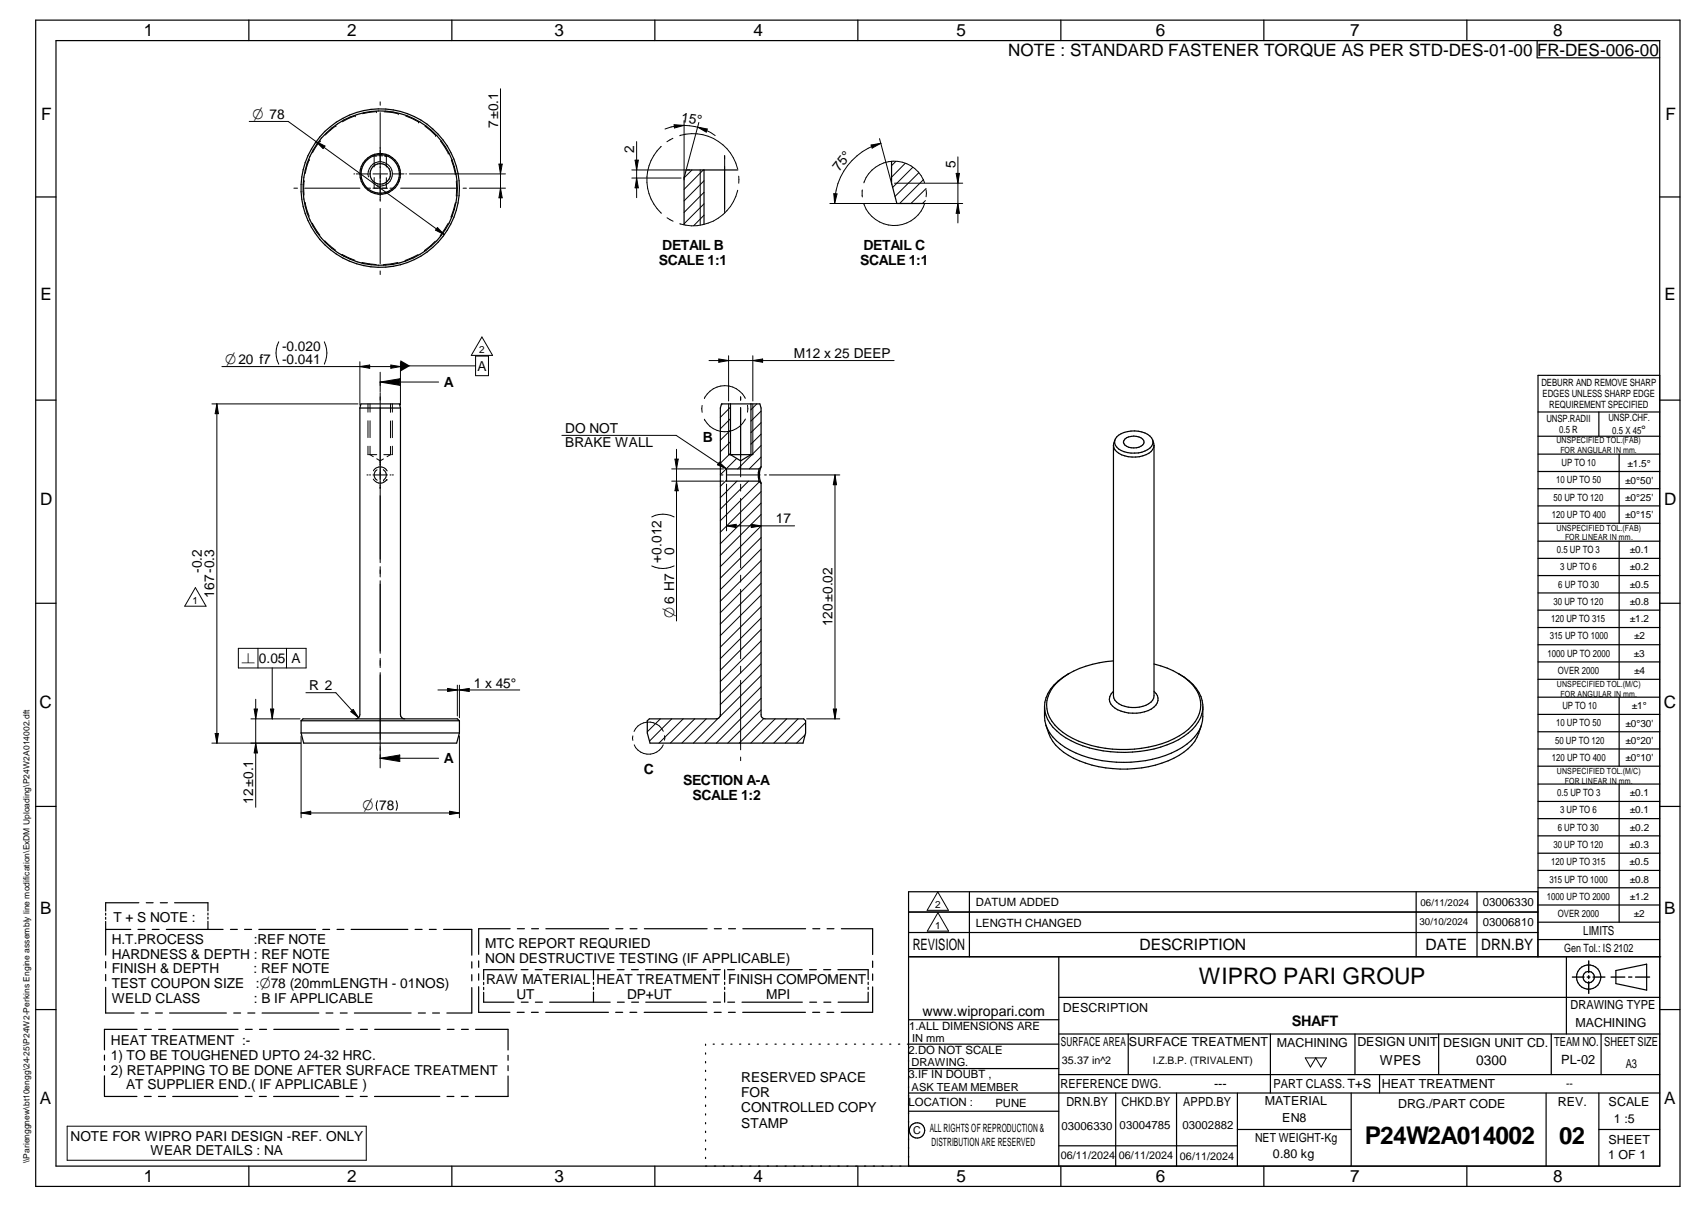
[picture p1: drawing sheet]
<svg xmlns="http://www.w3.org/2000/svg" width="420mm" height="297mm" viewBox="0 0 420 297" stroke-linecap="round" stroke-linejoin="round" font-family="sans-serif">
<g fill="none" stroke="#000" stroke-width=".3">
<path d="M8.8 5h405v287h-405zM13.8 10h395v277h-395zM61.3 5v5M111.3 5v5M161.3 5v5M211.3 5v5M261.3 5v5M311.3 5v5M361.3 5v5M378.6 10v4.2h30.2M219.6 39.7v5.4l1.3 5h6.8M8.8 48.5h5"/>
<path d="M173.4 41.8v13.4M181.7 41.8h-12.7l-.5 2v11.5M408.8 48.5h5M8.8 98.5h5M179.9 99.4v12.5l2.5 1.5 2.5-1.5v-12.5M408.8 92.4h-30v143.1M408.8 98.5h5M88.6 100.4v75.5a1.01 1.01 0 0 1-.9 1M88.6 100.4l.3-1h9.5l.2 1M88.6 100.4h10M98.6 100.4v75.5a1.01 1.01 0 0 0 1 1M185.4 111.9h-6"/>
<path d="M186.9 115.4h-8v3h8M186.9 118.4l.5 .5M186.9 115.4l-.1 2 .1 1M187.4 114.9l-.5 .5M187.4 114.9v-14.5l-.3-1h-9.4l-.3 1v75.5a1.01 1.01 0 0 1-1 1h-16.5l-.5 .5v3l.7 2.5h37.7l.6-2.5v-3l-.5-.5h-9.5a.94 .94 0 0 1-1-1v-57M187.4 114.9a5 5 0 0 0 0 4M274.2 109.6a3.2 3.2 0 0 0 2.8 2.6 7.2 7.2 0 0 0 6.5-1.1l.6-1 .1-.5M274.2 109.6v61.6a3.2 3.2 0 0 0 2.8 2.6 6.8 6.8 0 0 0 6.9-1.5l.3-1.1v-61.6M277 108.1a3.4 3.4 0 0 1 4.7 .3 1.57 1.57 0 0 1-1.8 1.8 2.66 2.66 0 0 1-3.2-1.4zM283.9 108.3l.3 1.3M283.9 108.3a2.35 2.35 0 0 1-1.9 2.7 6.7 6.7 0 0 1-7-1l-.3-.4-.2-1.1M283.9 108.3a5.1 5.1 0 0 0-5.4-2.2 4.3 4.3 0 0 0-4.2 3l-.1 .5"/>
<path d="M378.8 101.4h30M378.8 107.4h30M378.8 111.8h30M378.8 116h30M393.8 101.4v6M398.8 111.8v17M378.8 120.3h30M378.8 124.5h30M378.8 128.8h30M378.8 133.2h30M378.8 137.4h30M398.8 133.2v34"/>
<path d="M8.8 148.5h5M378.8 141.6h30M378.8 145.9h30M378.8 150.2h30M378.8 154.4h30M378.8 158.7h30M408.8 148.5h5M74.2 177.4h38.9M74.2 177.4v3M74.2 177.4l.4-.5h38l.5 .5M113.1 177.4v3M257.2 173.9a9.5 9.5 0 0 0 5.3 7.7 30.5 30.5 0 0 0 27.8 .4 10.5 10.5 0 0 0 5.9-7.5"/>
<path d="M257.6 178.5a11.4 11.4 0 0 0 6.8 8.1 29.4 29.4 0 0 0 26-.7 11 11 0 0 0 5.5-7.4M263.3 165.7a11 11 0 0 0-6 7.1l-.1 1.1M274.2 162.6a21.7 21.7 0 0 0-14.3 5.8 7.2 7.2 0 0 0 .8 11 24.7 24.7 0 0 0 16.9 5 24.3 24.3 0 0 0 15.1-4.9 7.4 7.4 0 0 0-.1-12 19.4 19.4 0 0 0-8.4-4.1M274.2 170.1a2.39 2.39 0 0 0 .4 4.1 9.1 9.1 0 0 0 9.6-.2 2.38 2.38 0 0 0 0-3.9M290.2 165.7a10.3 10.3 0 0 1 6 11.7 10.8 10.8 0 0 1-6.3 7.3 30.3 30.3 0 0 1-27.6-.8 9.7 9.7 0 0 1-5.1-10M378.8 162.9h30M378.8 167.2h30M378.8 171.6h30M378.8 175.8h30M398.8 171.6v17M8.8 198.5h5M74.2 180.4h38.9"/>
<path d="M113.1 180.4l-.6 2.5h-37.7l-.6-2.5M378.8 180.1h30M378.8 184.3h30M378.8 188.6h30M378.8 193h30M378.8 197.2h30M398.8 193v33.9M408.8 198.5h5M238.7 219.5v16M348.8 219.5v16M363.8 219.5v16M378.8 201.5h30"/>
<path d="M378.8 205.7h30M378.8 210h30M378.8 214.2h30M378.8 218.5h30M26 224.7v.5M26 225.8v.4M26 226.8v8.2M26 236.6v1.6M26 239.8v1.5M26 228.7h6.2M34 228.7h1.7M34.2 222.2h-8.2v2"/>
<path d="M36 222.2h1.7M37.5 228.7h1.7M39.5 222.2h1.7M41 228.7h13.9M43 222.2h8.2v2M51.2 224.7v.5M51.2 225.7v.5M51.2 226.7v2M56.8 228.7h1.7M60.2 228.7h1.8M63.7 228.7h14M79.5 228.7h1.7"/>
<path d="M83 228.7h1.7M86.5 228.7h13.9M102.2 228.7h1.8M105.7 228.7h1.7M109.3 228.7h6.9v6.4M116.2 236.7v1.6M116.2 239.9v1.5M117.9 236.5v1.5M117.9 239.6v1.6M125.6 228.6h-7.7v6.3M126.5 238.6h-7.4v2.5M127.4 228.6h1.7"/>
<path d="M128.3 238.6h1.7M130.9 228.6h1.7M131.8 238.6h1.8M134.4 228.6h15.5M135.3 238.6h14.9M146.2 238.6v2.4M151.7 228.6h1.7M152 238.6h1.7M155.2 228.6h1.7M155.5 238.6h1.7M158.7 228.6h15.4M159 238.6h14.9"/>
<path d="M175.7 238.6h1.7M175.9 228.6h1.8M178.5 238.6v2.4M179.2 238.6h1.7M179.4 228.6h1.7M182.7 238.6h14.9M183 228.6h15.4M199.4 238.6h1.7M200.2 228.6h1.7M202.9 238.6h1.7M203.7 228.6h1.7M206.4 238.6h7.4v2.4"/>
<path d="M207.2 228.6h7.7v6.3M214.9 236.5v1.6M214.9 239.7v1.6M223.8 235.5h185.2M223.8 229.5h154.9M223.8 224.5h154.9M260.8 235.5v51.5M378.7 235.5v-16h-154.9v67.5M378.8 222.7h30M378.8 226.9h30M378.8 231.2h30M385.8 235.5v19"/>
<path d="M398 238.8l7.5-1.5v6.4l-7.5-1.6zM8.8 248.5h5M25.7 259.7v1.2M26 243v6.3h7M33.8 253.3h-8.1v5.1M34.8 249.3h1.7M35.6 253.3h1.7M38.3 249.3h1.7M39.1 253.3h1.7M41.8 249.3h13.9M42.6 253.3h16M57.6 249.3h1.7"/>
<path d="M60.4 253.3h1.7M61 249.3h1.8M63.9 253.3h1.7M64.5 249.3h14M67.4 253.3h16.1M80.3 249.3h1.7M83.8 249.3h1.7M85.3 253.3h1.7M87.3 249.3h14M88.8 253.3h1.7M92.3 253.3h16.1M103 249.3h1.8"/>
<path d="M106.5 249.3h1.7M110.1 253.3h1.7M113.7 253.3h1.6M116.2 243v6.3h-6.1M117.1 253.3h8v5.1M117.9 242.8v6.3h7.7M119.1 244.2v2.4h7.5M119.1 241.8v.5M119.1 243v.5M125.1 259.7v1.2M127.4 249.1h1.7M128.4 246.6h1.7"/>
<path d="M130.9 249.1h1.7M131.9 246.6h1.7M134.4 249.1h15.4M135.4 246.6h14.9M146.2 241.7v.6M146.2 243v.5M146.2 244.2v2.4M151.6 249.1h1.8M152.1 246.6h1.6M155.1 249.1h1.7M155.6 246.6h1.7M158.7 249.1h15.4"/>
<path d="M159 246.6h14.9M173.8 257v.3M173.8 259.1v.3M175.6 257h.3M175.7 246.6h1.8M175.9 249.1h1.7M177.8 257h.3M178.5 241.7v.6M178.5 243v.5M178.5 244.2v2.4M179.2 246.6h1.7M179.4 249.1h1.7"/>
<path d="M180 257h.3M182.1 257h.3M182.7 246.6h14.9M182.9 249.1h15.5M184.4 257h.2M186.5 257h.3M188.7 257h.3M190.9 257h.3M193 257h.3M195.2 257h.3M197.4 257h.3M199.4 246.6h1.7"/>
<path d="M199.5 257h.3M200.1 249.1h1.8M201.7 257h.3M202.9 246.6h1.7M203.7 249.1h1.6M203.9 257h.3M206.1 257h.3M208.2 257h.4M210.4 257h.3M212.6 257h.3M213.8 241.7v.6M213.8 243v.5"/>
<path d="M213.8 244.2v2.4h-7.4M214.7 257h.4M214.9 242.9v6.2h-7.7M216.9 257h.3M219.1 257h.3M221.3 257h.3M223.8 251h37M260.8 257h-37.3M260.8 245.4h148M260.8 254.5h148M277.9 254.5v10M312.9 254.5v14.5"/>
<path d="M333.7 254.5v10M354.3 254.5v10M382 254.5v10M394.3 254.5v10M408.8 248.5h5M25.7 262.2v1.2M25.7 264.8v5h8M35.5 269.8h1.7M39 269.8h1.8M42.5 269.8h16.1M60.4 269.8h1.7M63.9 269.8h1.7"/>
<path d="M67.4 269.8h16M85.2 269.8h1.7M88.7 269.8h1.8M92.2 269.8h16.1M110.1 269.8h1.7M113.6 269.8h1.7M125.1 264.8v5h-8M125.1 262.3v1.2M173.8 261.2v.4M173.8 263.4v.3M173.8 265.6v.3M173.8 267.7v.3"/>
<path d="M173.8 269.8v.3M173.8 271.9v.4M173.8 274.1v.3M173.8 276.3v.3M173.8 278.4v.3M223.8 269h185M223.8 263h37M223.8 273.5h37M260.8 264.5h148M274.8 269v18M289.8 269v18M304.7 269v18"/>
<path d="M304.7 278h28.1M332.8 269v18M339.8 264.5v4.5M380.8 269v18M393.8 269v18M393.8 278h15M61.3 287v5M111.3 287v5M161.3 287v5M173.8 280.5v.3M173.8 282.7v.3M173.8 284.8v.3"/>
<path d="M211.3 287v5M260.8 282h43.9M261.3 287v5M311.3 287v5M361.3 287v5"/>
<circle cx="93.6" cy="42.8" r="2.54"/>
<circle cx="93.6" cy="42.8" r="4.7"/>
<circle cx="93.6" cy="42.8" r="5"/>
<circle cx="93.6" cy="46.3" r="19.5"/>
<circle cx="93.6" cy="46.3" r="19"/>
<circle cx="391.3" cy="240.5" r="2.99"/>
<circle cx="391.3" cy="240.5" r="1.41"/>
<circle cx="225.9" cy="278.2" r="1.89"/>
</g>
<g fill="none" stroke="#000" stroke-width=".25">
<path d="M61.4 29.9h9.6l6.8 4.9M76.1 39.3h.1M76.1 39.3l-.9 3.4M77.8 34.8l2.2 1.1-.4 .7zM77.8 34.8l31.6 22.9M78.9 34.7h.1M78.9 34.7l-1.9 2.9M82.7 30.9l-2.6 2.3M82.7 30.9h.1M87.5 28.5l-3.2 1.5M87.5 28.5h.1M91.7 38.2l.1 .1"/>
<path d="M92 38.4l.1 .1v2.6M92.7 27.5l-3.4 .5M92.7 27.5h.1M92.8 38.4h-.4M93.3 38.3l.9 .1M93.6 25.1v.8M93.6 27.7v21.8M94.6 27.5l3.5 .5M94.7 38.4l.5 .1M95.2 38.5v2.6M95.2 38.4v.1M95.6 38.2l-.1 .1"/>
<path d="M98.1 28h.1M99.9 28.5l3.2 1.5M103.1 30h.1M104.6 31l2.7 2.3M107.3 33.3h.1M108.5 34.7l1.9 3M110.4 37.7h.1M111.2 39.4l.9 3.4M123.3 21.8v29.3M156.4 39.4h.8l-.4 2.4zM156.8 34.8v13.8M162.8 36a11.3 11.3 0 0 0 .1 16.5"/>
<path d="M165.7 34l-1.5 .9M166 30.7l2.5 .2-2.4 .6zM167.4 33.4a11.3 11.3 0 0 1 14.3 8.2M168.5 29.7v14.6M168.5 30.9a13 13 0 0 1 7.6 2.5M168.5 30.9h-1.6l-3.1 .8M171.8 31.3l2.4 .4-.3 .8zM172.1 30.1l-3 11.4M178.5 38.3v14.2M214.5 35.7l2.4-.4-2.1 1.1zM216.6 34.1l3.1 11.3M216.9 35.3a15.4 15.4 0 0 0-11.3 14.8"/>
<path d="M220.6 39.7l-1 1.1M235.9 38.6v16.3M72.4 46.3h.9M74.9 44.5v3.5M74.9 44.5h.1M75 46.3h13.6M75.1 49.9l1 3.3M75.1 49.9h.1M76.9 54.9h.1M76.9 54.9l1.9 3M80 59.3h.1M80 59.3l2.7 2.3"/>
<path d="M87.2 42.8h.2M87.7 42.8h3M90.4 46.3h.9M90.8 43.6a3 3 0 0 1 2.6-3.8 3 3 0 0 1 3.2 3.3 3 3 0 0 1-3.7 2.6M91.1 42.8h.2M91.9 46.3h3.6M91.9 42.8h3.6M92.1 43.7v2.6M93.6 51.3v13.6M95.2 43.7v2.6M96 46.3h.9M96 42.8h.2"/>
<path d="M96.6 42.8h2.9M98.7 46.3h13.5M99.9 42.8h.2M100.8 42.8h23.7M107.2 59.4l-2.6 2.2M107.7 56l1.7 1.7-2.1-1.1zM108.4 58h.1M110.4 55l-2 3M111.1 53.3h.1M112.1 50l-1 3.3M112.1 42.8h.1M112.4 48.1h.1"/>
<path d="M112.4 44.6v3.5M114 46.3h.9M115.6 46.3h8.9M122.9 40.4h.8l-.4 2.4zM123.3 46.3l.4 2.4h-.8zM155.6 43.8h12.2M155.6 41.8h14.3M156.8 43.8l.4 2.4h-.8zM164.3 53.6l1.5 .8M170.4 41.8l-1.9 2M172.5 41.8v13.6M173.2 41.8l-4.7 4.8"/>
<path d="M173.4 44.5l-4.9 4.9M173.4 47.3l-4.9 5M173.4 50.2l-4.9 4.9M173.4 53l-2.6 2.5M181.7 46.8a11.3 11.3 0 0 1-14.3 8.3M181.9 43.3v1.8M204.4 50.1h16.6M205.3 47.7h.9l-.6 2.4zM212.4 46.7v1.8M220.3 45.1h16.8M223 40.2l-3.4 3.4M224.8 41.1l-5 5"/>
<path d="M226.3 42.5l-5.9 5.8M227.4 44.2l.3 .8M227.4 44.2a7.9 7.9 0 0 0-7.6-4.5 7.9 7.9 0 0 0-7 5.3M227.4 44.2l-5.8 5.9M227.7 50.2a7.9 7.9 0 0 1-7.5 5.3 7.9 7.9 0 0 1-7.4-5.3M227.7 50.1h9.4M227.9 49.4l-.7 .7M228.1 46.7v1.7M228.1 46.4l-3.7 3.7M235.5 42.7h.8l-.4 2.4zM235.9 50.1l.4 2.4h-.8zM84.2 62.6h.1"/>
<path d="M84.2 62.6l3.2 1.5M89.2 64.6l3.5 .5M89.2 64.6h.1M93.6 66.7v.9M94.5 65.1h.1M98 64.6l-3.5 .5M99.8 64.1h.1M103 62.7l-3.2 1.4M104.6 61.6h.1M52.2 99.4h36M53.4 99.4l.4 2.4h-.8zM53.4 99.4v83.5"/>
<path d="M54.6 90.2h44M68.7 84.1a5.9 5.9 0 0 0 0 5.5M79.9 84.1a6.3 6.3 0 0 1 0 5.5M88.6 89v10.7M88.6 90.2l2.4-.4v.8zM90.6 99.4v2M91.1 99.4v2M93.6 91.6v4.8M93.6 96.6v41.9M93.6 94h14.4M93.6 94l4.9-.8v1.6zM96.2 99.4v2.1"/>
<path d="M96.3 89.8l2.3 .4-2.3 .4zM96.6 99.4v2M98.6 89v10.7M98.6 90h18.5M117.1 87.6h3.2v4.9h-3.2zM118.7 82.9l2.6 4.6h-5.2zM172.9 99.8v1.7M174.6 88.7h45.6M177 88.3l2.4 .4-2.4 .5zM177.9 99.4l-.3 .3M179.4 99.4v12.5M179.4 87.5v11.2"/>
<path d="M182.4 97.7v.8M183.5 98a5.6 5.6 0 0 0-5-3.1 5.6 5.6 0 0 0-5 3.2M184.1 99.7v1.7M185.4 87.5v11.2M185.4 99.4v12.5M185.4 88.7l2.4-.4v.9zM186.4 99.4l-1.5 1.4M90.4 116.9h.3M90.6 109.8v2.1h.2M90.6 103.5v4.2M91 116.9h.3M91.1 103.5v4.2"/>
<path d="M91.1 109.8v2.1l.8 .5M91.9 116.9h3.6M91.9 117.9a1.93 1.93 0 0 0 3.4 .1M92 115.9a1.9 1.9 0 0 1 3.3 0M92.8 111.9h-1.8M92.8 112.9l.8 .5 .8-.5M92.9 115.6a1.47 1.47 0 0 0 0 2.6M94.4 115.6a1.48 1.48 0 0 1 .1 2.6M94.5 118.2h.1M94.5 111.9h1.8M95.3 118h.1M96 116.9h.3"/>
<path d="M96.2 103.6v4.1M96.2 109.9v2l-.9 .5M96.6 116.9h.3M96.6 109.8v2.1h-.1M96.6 103.5v4.2M138.4 107.1h28.1l12.4 8.3M165.4 115.4h12.8M165.4 118.4h12.8M166.2 113h.8l-.4 2.4zM166.6 110.6v42.2M166.6 118.4l.4 2.4h-.8zM177.2 113.7l1.7 1.7-2.2-1z"/>
<path d="M177.5 116.9h.5M178.9 118.2l-1.5 1.5M178.9 119.1v11.5M179.1 116.9h8.1M179.9 100.2l-2.5 2.5M179.9 103l-2.5 2.5M179.9 105.9l-2.5 2.4M179.9 108.7l-2.5 2.5M179.9 111.5l-2.5 2.5M181.4 112.8l-4 4M181.5 118.4l-4.1 4.1M182.4 100.3v17"/>
<path d="M182.4 119.2v1.7M183.6 103.1a5.7 5.7 0 0 1-5.1 3.2 5.7 5.7 0 0 1-5-3.1M184.4 118.4l-7 6.9M187.1 118.5l-9.7 9.6M187.4 112.5l-2.9 2.9M187.4 101.2l-2.5 2.4M187.4 104l-2.5 2.5M187.4 106.8l-2.5 2.5M187.4 109.6l-5.7 5.8M188.3 116.9h.5M189.5 116.9h17.3M205.6 116.9v60"/>
<path d="M205.6 116.9l.4 2.4h-.8zM93.6 139.4v2.6M160.5 139.3a6.3 6.3 0 0 0 5.5 0M160.5 127.2a5.9 5.9 0 0 1 5.5 0M178.9 129.4l2.4-.4v.8zM178.9 129.4h16.8M182.4 122.6v17.1M185 129l2.4 .4-2.4 .4zM187.4 121l-10 10M187.4 123.8l-10 10M187.4 126.6l-10 10.1M187.4 129.5l-10 9.9"/>
<path d="M187.4 132.3l-10 10M187.4 135.1l-10 10M187.4 138l-10 10M48.1 144.6l2.6 4.6h-5.2zM58.7 159.6h16.7v4.8h-16.7zM63.5 159.6v4.8M70.6 159.6v4.8M93.6 142.9v17.9M182.4 141.6v1.7M182.4 145v17.1M187.4 140.8l-10 10M187.4 143.6l-10 10"/>
<path d="M187.4 146.4l-10 10M187.4 149.3l-10 10M187.4 152.1l-10 10M187.4 154.9l-10 10M187.4 157.7l-10 10M61.8 176.9h12.1M62.6 174.5h.8l-.4 2.4zM63 172.1v26.6M66.6 174.5h.8l-.4 2.4zM67 164.4v12.5M75.3 170.5h7.4l5.6 6.1M86.4 175.1l.6-.5 1.3 2z"/>
<path d="M93.6 162v2.3M93.6 165.5v23.5M107.9 169.8h20.1M110.2 169.4l2.4 .4-2.4 .4zM112.6 168.6v7.6M113.1 169.8l2.5-.4v.8zM113.1 168.6v8.1M162.6 176.9l-3.2 3.2M163.4 180a4 4 0 0 0-3.7-2.3 4 4 0 0 0-3.5 2.3M165.4 176.9l-5.4 5.5M168.3 176.9l-6 6M171.1 176.9l-6 6"/>
<path d="M173.9 176.9l-6 6M176.9 176.7l-6.1 6.2M182.4 164v1.7M182.4 167.4v17.1M187.4 160.6l-10 10M187.4 163.4l-10 10M187.4 166.2l-10.1 10.2M187.4 169l-13.8 13.9M187.4 171.9l-11 11M187.4 174.7l-8.2 8.2M188.1 176.8l-6 6.1M190.9 176.9l-6 6"/>
<path d="M193.7 176.9l-6 6M196.5 176.9l-5.9 6M198.4 177.8l-5 5.1M198.7 176.9h8.1M205.2 174.5h.8l-.4 2.4zM52.2 182.9h21.9M53 180.5h.8l-.4 2.4zM63 182.9l.4 2.4h-.8zM74.2 181.1v20.2M93 197.1a2.52 2.52 0 0 0 0 2.3M93.6 186.6l4.9-.8v1.6zM93.6 186.6h14.4"/>
<path d="M97.6 197.1a2.52 2.52 0 0 1 0 2.3M110.7 199.6l2.4 .5-2.4 .3zM113.1 181.1v20.2M155.9 181.1v1.1M156.2 183.3a3.9 3.9 0 0 0 3.6 2.3 3.9 3.9 0 0 0 3.6-2.3M163.6 181.1v1.1M182.4 186.3v.9M198.3 180.8l-2.1 2.1M74.2 200.1h38.9M74.2 200.1l2.3-.5v.8zM231 219.5l2.6 4.5h-5.3zM231 224.6l2.6 4.6h-5.2z"/>
<path d="M16.5 277.2h73.7v8.3h-73.7zM321.5 260.3h5.2l-1.3 2.3-1.3-2.3-1.4 2.3z"/>
</g>
<path d="M391.3 236.5v2.9M387.3 240.5h2.8M390.9 240.5h.7M391.3 240.1v.7M391.3 241.6v2.9M392.3 240.5h3M396.8 240.5h3.4M401.1 240.5h.8M402.8 240.5h3.5" fill="none" stroke="#000" stroke-width=".34"/>
<g fill="#000">
<path d="M77.8 34.8l2.2 1.1-.4 .7zM156.4 39.4h.8l-.4 2.4zM166 30.7l2.5 .2-2.4 .6zM171.8 31.3l2.4 .5-.3 .7zM214.5 35.7l2.4-.4-2.1 1.1zM107.7 56l1.7 1.7-2.1-1.1zM123.3 46.3l.4 2.4h-.8zM122.9 40.4h.8l-.4 2.4zM156.8 43.8l.4 2.4h-.8zM205.3 47.7h.9l-.6 2.4zM235.5 42.7h.8l-.4 2.4zM235.9 50.1l.4 2.4h-.8z"/>
<path d="M88.6 90.2l2.4-.4v.8zM96.3 89.8l2.3 .4-2.3 .4zM93.6 94l4.9-.8v1.6zM98.6 88.6l2.4 1.4-2.4 1.4zM177 88.3l2.4 .4-2.4 .5zM185.4 88.7l2.4-.4v.9zM53.4 99.4l.4 2.4h-.8zM166.2 113h.8l-.4 2.4zM177.2 113.7l1.7 1.7-2.2-1zM205.6 116.9l.4 2.4h-.8zM166.6 118.4l.4 2.4h-.8zM178.9 129.4l2.4-.4v.8z"/>
<path d="M185 129l2.4 .4-2.4 .4zM62.6 174.5h.8l-.4 2.4zM66.6 174.5h.8l-.4 2.4zM86.4 175.1l.6-.5 1.3 2zM110.2 169.4l2.4 .4-2.4 .4zM113.1 169.8l2.5-.4v.8zM205.2 174.5h.8l-.4 2.4zM53 180.5h.8l-.4 2.4zM63 182.9l.4 2.4h-.8zM93.6 186.6l4.9-.8v1.6zM74.2 200.1l2.3-.5v.8zM110.7 199.6l2.4 .5-2.4 .3z"/>
</g>
<text font-size="6" x="336.1" y="281.6">P24W2A014002</text>
<text font-size="5.9" x="384" y="281.6">02</text>
<text font-size="5.6" x="295.3" y="242.2">WIPRO PARI GROUP</text>
<g font-size="4.2">
<text x="35.4" y="9">1</text>
<text x="85.5" y="8.9">2</text>
<text x="136.6" y="9">3</text>
<text x="185.6" y="9">4</text>
<text x="235.6" y="9">5</text>
<text x="284.6" y="8.8">6</text>
<text x="332.6" y="9">7</text>
<text x="382.6" y="9">8</text>
<text x="248.3" y="13.8">NOTE : STANDARD FASTENER TORQUE AS PER STD-DES-01-00 FR-DES-006-00</text>
<text x="10.1" y="29.6">F</text>
<text x="410.2" y="29.6">F</text>
<text x="9.9" y="73.9">E</text>
<text x="409.9" y="73.9">E</text>
<text x="9.9" y="124.2">D</text>
<text x="409.9" y="124.2">D</text>
<text x="9.7" y="174.3">C</text>
<text x="409.7" y="174.3">C</text>
<text x="9.9" y="225">B</text>
<text x="409.8" y="225">B</text>
<text x="9.8" y="271.7">A</text>
<text x="409.8" y="271.7">A</text>
<text x="35.4" y="291">1</text>
<text x="85.5" y="290.9">2</text>
<text x="136.6" y="291">3</text>
<text x="185.6" y="291">4</text>
<text x="235.6" y="291">5</text>
<text x="284.6" y="290.8">6</text>
<text x="332.6" y="291">7</text>
<text x="382.6" y="291">8</text>
</g>
<g font-size="3.9">
<text x="224.8" y="233.8">REVISION</text>
<text x="280.7" y="233.8">DESCRIPTION</text>
<text x="351.1" y="233.8">DATE</text>
<text x="364.8" y="233.8">DRN.BY</text>
</g>
<g font-size="3.7">
<text x="62.2" y="29.3">O 78</text>
<text x="55.5" y="89.6">O20 f7</text>
<text x="166" y="152" transform="rotate(-90 166 152)">O6 H7</text>
<text x="59.5" y="163.2">n</text>
<text x="89.3" y="199.4">O 78</text>
</g>
<text font-size="3.6" x="318.2" y="252.6">SHAFT</text>
<text font-size="3.5" x="227.2" y="250">www.wipropari.com</text>
<g font-size="3.4">
<text x="122.7" y="31.6" transform="rotate(-90 122.7 31.6)">7±0.1</text>
<text x="167.7" y="30.1" transform="rotate(7 167.7 30.1)">15°</text>
<text x="156.2" y="37.5" transform="rotate(-90 156.2 37.5)">2</text>
<text x="235.3" y="41.3" transform="rotate(-90 235.3 41.3)">5</text>
<text x="206.7" y="42.4" transform="rotate(-52 206.7 42.4)">75°</text>
<text x="162.3" y="65.2">SCALE 1:1</text>
<text x="163.1" y="61.6">DETAIL B</text>
<text x="211.9" y="65.1">SCALE 1:1</text>
<text x="212.7" y="61.5">DETAIL C</text>
<text x="69.5" y="86.5">-0.020</text>
<text x="69.5" y="89.6">-0.041</text>
<text x="195.5" y="88.1">M12 x 25 DEEP</text>
<text x="109.3" y="95.2">A</text>
<text x="117.6" y="91.2">A</text>
<text x="139.2" y="106.5">DO NOT</text>
<text x="139.2" y="110.1">BRAKE WALL</text>
<text x="173.1" y="108.8">B</text>
<text x="191.1" y="128.8">17</text>
<text x="166" y="136.5" transform="rotate(-90 166 136.5)">0</text>
<text x="49.7" y="141" transform="rotate(-90 49.7 141)">-0.2</text>
<text x="162.9" y="138.4" transform="rotate(-90 162.9 138.4)">+0.012</text>
<text x="52.8" y="147.1" transform="rotate(-90 52.8 147.1)">167-0.3</text>
<text x="205.1" y="154.1" transform="rotate(-90 205.1 154.1)">120±0.02</text>
<text x="63.7" y="163.2">0.05 A</text>
<text x="76.1" y="169.9">R 2</text>
<text x="116.7" y="169.2">1 x 45°</text>
<text x="109.3" y="187.8">A</text>
<text x="158.6" y="190.4">C</text>
<text x="62.4" y="197.8" transform="rotate(-90 62.4 197.8)">12±0.1</text>
<text x="168.3" y="193.2">SECTION A-A</text>
<text x="170.5" y="196.8">SCALE 1:2</text>
<text x="27.9" y="226.8">T + S NOTE :</text>
<text x="27.5" y="232.3">H.T.PROCESS</text>
<text x="62.5" y="232.3">:REF NOTE</text>
<text x="119.5" y="233.3">MTC REPORT REQURIED</text>
<text x="27.5" y="235.9">HARDNESS &amp; DEPTH : REF NOTE</text>
<text x="27.5" y="239.5">FINISH &amp; DEPTH</text>
<text x="62.4" y="239.5">: REF NOTE</text>
<text x="119.5" y="236.9">NON DESTRUCTIVE TESTING (IF APPLICABLE)</text>
<text x="27.5" y="243.1">TEST COUPON SIZE</text>
<text x="63" y="243.1">:O78 (20mmLENGTH - 01NOS)</text>
<text x="119.7" y="242.3">RAW MATERIAL HEAT TREATMENT FINISH COMPOMENT</text>
<text x="127.2" y="245.9">UT</text>
<text x="154.4" y="245.9">DP+UT</text>
<text x="188.7" y="245.9">MPI</text>
<text x="27.5" y="246.7">WELD CLASS</text>
<text x="62.5" y="246.7">: B IF APPLICABLE</text>
<text x="27.3" y="257.3">HEAT TREATMENT :-</text>
<text x="27.3" y="260.9">1) TO BE TOUGHENED UPTO 24-32 HRC.</text>
<text x="339.8" y="262.2">WPES</text>
<text x="363.6" y="262">0300</text>
<text x="27.3" y="264.5">2) RETAPPING TO BE DONE AFTER SURFACE TREATMENT</text>
<text x="31.1" y="268.1">AT SUPPLIER END.( IF APPLICABLE )</text>
<text x="182.6" y="266.2">RESERVED SPACE</text>
<text x="182.6" y="270">FOR</text>
<text x="182.6" y="273.7">CONTROLLED COPY</text>
<text x="17.4" y="280.8">NOTE FOR WIPRO PARI DESIGN -REF. ONLY</text>
<text x="182.6" y="277.5">STAMP</text>
<text x="37.1" y="284.4">WEAR DETAILS : NA</text>
</g>
<g font-size="3.1">
<text x="389.9" y="230.2">LIMITS</text>
<text x="261.8" y="249">DESCRIPTION</text>
<text x="386.8" y="248.4">DRAWING TYPE</text>
<text x="261.3" y="257.5">SURFACE AREA</text>
<text x="278" y="257.5">SURFACE TREATMENT</text>
<text x="314.5" y="257.6">MACHINING</text>
<text x="334.3" y="257.5">DESIGN UNIT</text>
<text x="355.4" y="257.6">DESIGN UNIT CD.</text>
<text x="382.8" y="257.3">TEAM NO.</text>
<text x="388" y="252.8">MACHINING</text>
<text x="395.1" y="257.4">SHEET SIZE</text>
<text x="384.5" y="261.9">PL-02</text>
<text x="400.4" y="262.8">A3</text>
<text x="261.2" y="267.8">REFERENCE DWG.</text>
<text x="299" y="267.8">---</text>
<text x="313.6" y="267.7">PART CLASS. T+S</text>
<text x="340.3" y="267.7">HEAT TREATMENT</text>
<text x="262.6" y="272.2">DRN.BY</text>
<text x="276.2" y="272.1">CHKD.BY</text>
<text x="291.4" y="272.2">APPD.BY</text>
<text x="311.5" y="272">MATERIAL</text>
<text x="344.3" y="272.6">DRG./PART CODE</text>
<text x="383.7" y="272.2">REV.</text>
<text x="396.2" y="272.3">SCALE</text>
<text x="309.1" y="280.9">NET WEIGHT-Kg</text>
<text x="315.8" y="276.1">EN8</text>
<text x="396.1" y="281.4">SHEET</text>
<text x="397.5" y="276.4">1 :5</text>
<text x="313.5" y="285.1">0.80 kg</text>
<text x="396.1" y="285.3">1 OF 1</text>
</g>
<text font-size="3" x="404.2" y="106.8">°</text>
<g font-size="2.8">
<text x="240.4" y="223">DATUM ADDED</text>
<text x="365.2" y="223">03006330</text>
<text x="365.2" y="227.9">03006810</text>
<text x="240.4" y="228">LENGTH CHANGED</text>
<text x="385.2" y="234.4">Gen Tol.: IS 2102</text>
<text x="223.9" y="253.4">1.ALL DIMENSIONS ARE</text>
<text x="223.8" y="259.3">2.DO NOT SCALE</text>
<text x="223.8" y="265.4">3.IF IN DOUBT ,</text>
<text x="223.8" y="272.2">LOCATION :</text>
<text x="245.1" y="272.4">PUNE</text>
<text x="229" y="278.7">ALL RIGHTS OF REPRODUCTION &amp;</text>
<text x="261.4" y="278">03006330</text>
<text x="275.7" y="277.7">03004785</text>
<text x="291.2" y="277.9">03002882</text>
<text x="229.4" y="282.1">DISTRIBUTION ARE RESERVED</text>
</g>
<g font-size="2.7">
<text x="224.7" y="256.4">IN mm</text>
<text x="224.5" y="262.4">DRAWING.</text>
<text x="261.5" y="261.9">35.37 in^2</text>
<text x="224.5" y="268.4">ASK TEAM MEMBER</text>
<text x="224.9" y="279.2">C</text>
<text x="261.3" y="285.2">06/11/2024</text>
<text x="275.6" y="285.2">06/11/2024</text>
<text x="290.6" y="285.4">06/11/2024</text>
</g>
<g font-size="2.5">
<text x="118" y="86.8">2</text>
<text x="379.6" y="95">DEBURR AND REMOVE SHARP</text>
<text x="379.9" y="97.7">EDGES UNLESS SHARP EDGE</text>
<text x="381.5" y="100.5">REQUIREMENT SPECIFIED</text>
<text x="380.9" y="103.8">UNSP.RADII</text>
<text x="384" y="106.6">0.5 R</text>
<text x="396.1" y="103.6">UNSP.CHF.</text>
<text x="397.1" y="106.8">0.5 X 45</text>
<text x="383.2" y="119">10 UP TO 50</text>
<text x="384.6" y="114.7">UP TO 10</text>
<text x="400.3" y="119">±0°50'</text>
<text x="400.8" y="114.8">±1.5°</text>
<text x="382.6" y="123.2">50 UP TO 120</text>
<text x="400.3" y="123.2">±0°25'</text>
<text x="382.2" y="127.4">120 UP TO 400</text>
<text x="400.3" y="127.4">±0°15'</text>
<text x="383.4" y="136.1">0.5 UP TO 3</text>
<text x="401.4" y="136.1">±0.1</text>
<text x="384.2" y="140.4">3 UP TO 6</text>
<text x="401.4" y="140.3">±0.2</text>
<text x="47.4" y="148.5">1</text>
<text x="382.6" y="148.8">30 UP TO 120</text>
<text x="383.8" y="144.6">6 UP TO 30</text>
<text x="401.4" y="148.9">±0.8</text>
<text x="401.4" y="144.7">±0.5</text>
<text x="382" y="153.1">120 UP TO 315</text>
<text x="401.4" y="153.1">±1.2</text>
<text x="381.2" y="161.6">1000 UP TO 2000</text>
<text x="381.7" y="157.4">315 UP TO 1000</text>
<text x="402.4" y="161.6">±3</text>
<text x="402.5" y="157.4">±2</text>
<text x="383.7" y="165.9">OVER 2000</text>
<text x="402.5" y="165.9">±4</text>
<text x="383.2" y="178.8">10 UP TO 50</text>
<text x="384.8" y="174.5">UP TO 10</text>
<text x="400.3" y="178.8">±0°30'</text>
<text x="401.9" y="174.6">±1°</text>
<text x="383" y="183">50 UP TO 120</text>
<text x="400.3" y="183.1">±0°20'</text>
<text x="382.2" y="187.3">120 UP TO 400</text>
<text x="400.3" y="187.3">±0°10'</text>
<text x="383.5" y="195.9">0.5 UP TO 3</text>
<text x="401.4" y="196">±0.1</text>
<text x="384.2" y="200.1">3 UP TO 6</text>
<text x="401.4" y="200.2">±0.1</text>
<text x="382.6" y="208.7">30 UP TO 120</text>
<text x="383.7" y="204.4">6 UP TO 30</text>
<text x="401.4" y="208.7">±0.3</text>
<text x="401.4" y="204.4">±0.2</text>
<text x="382" y="213">120 UP TO 315</text>
<text x="401.4" y="212.9">±0.5</text>
<text x="381" y="221.4">1000 UP TO 2000</text>
<text x="381.6" y="217.2">315 UP TO 1000</text>
<text x="401.4" y="221.4">±1.2</text>
<text x="401.4" y="217.2">±0.8</text>
<text x="230.3" y="223.4">2</text>
<text x="383.7" y="225.7">OVER 2000</text>
<text x="402.4" y="225.7">±2</text>
<text x="230.3" y="228.5">1</text>
<text x="283.9" y="261.9">I.Z.B.P. (TRIVALENT)</text>
<text x="385.7" y="267.5">--</text>
</g>
<g font-size="2.4">
<text x="349.6" y="227.7">30/10/2024</text>
<text x="349.9" y="223">06/11/2024</text>
</g>
<g font-size="2.1">
<text x="383.3" y="109.1">UNSPECIFIED TOL.(FAB)</text>
<text x="384.3" y="111.4">FOR ANGULAR IN mm.</text>
<text x="383.4" y="130.6">UNSPECIFIED TOL.(FAB)</text>
<text x="385.4" y="133">FOR LINEAR IN mm.</text>
<text x="383.4" y="169">UNSPECIFIED TOL.(M/C)</text>
<text x="384.3" y="171.4">FOR ANGULAR IN mm.</text>
<text x="383.4" y="190.5">UNSPECIFIED TOL.(M/C)</text>
<text x="385.4" y="192.8">FOR LINEAR IN mm.</text>
<text x="7.2" y="286.3" transform="rotate(-90 7.2 286.3)">\\Parienggnew\bt10engg\24-25\P24W2-Perkins Engine assembly line modification\ExDM Uploading\P24W2A014002.dft</text>
</g>
</svg>
